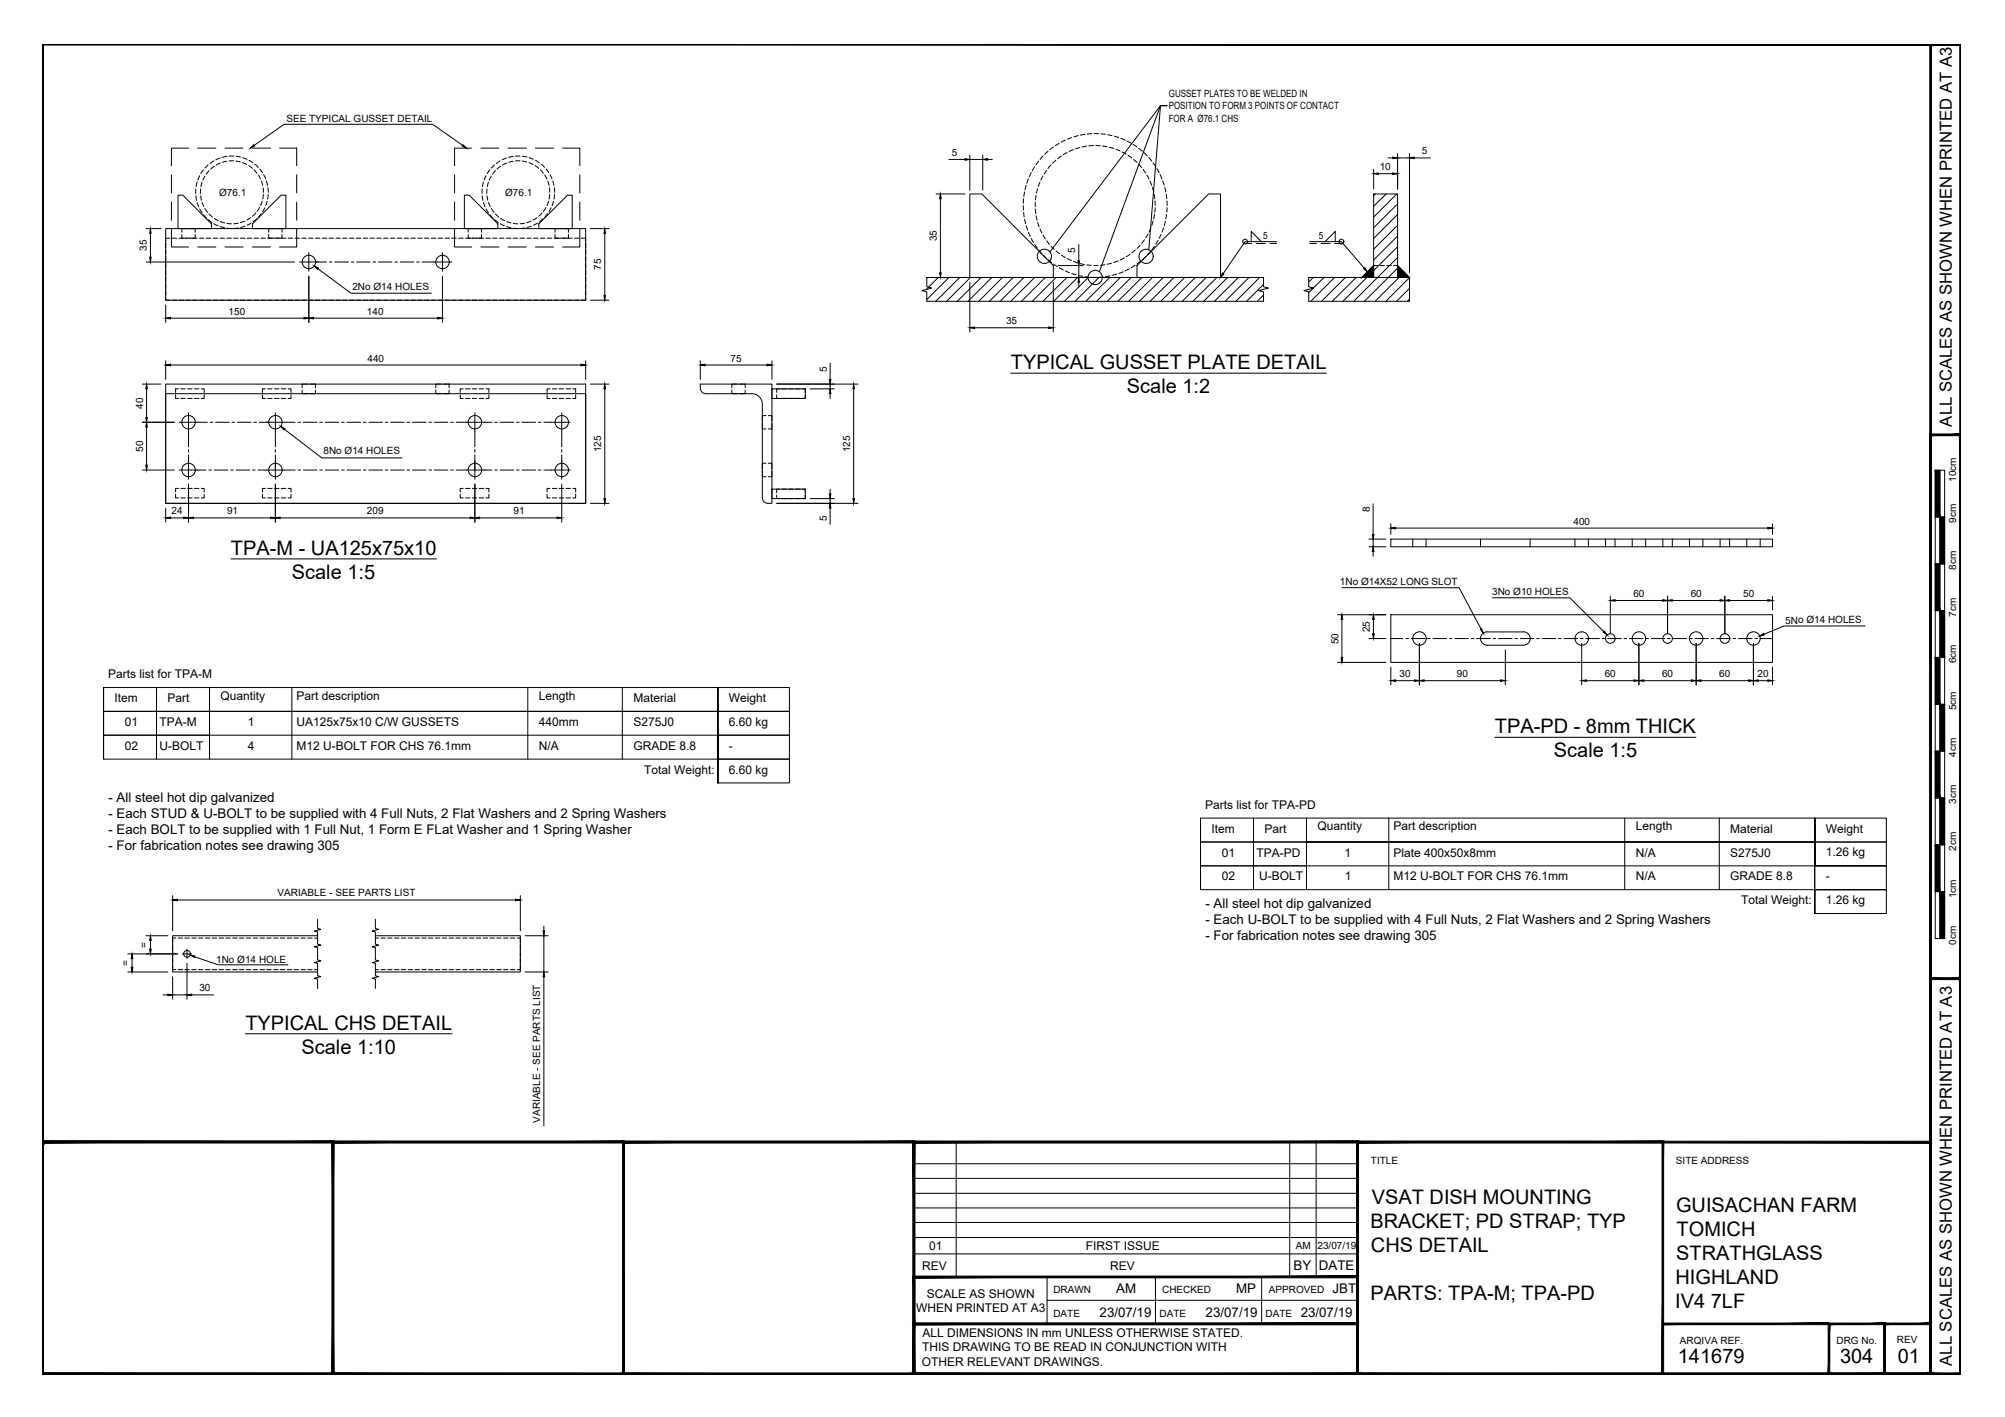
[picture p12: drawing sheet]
<svg xmlns="http://www.w3.org/2000/svg" width="420mm" height="297mm" viewBox="0 0 420 297" stroke-linecap="round" stroke-linejoin="round" font-family="sans-serif">
<!-- layer: PROPOSED OTHER USER 1 -->
<g fill="none" stroke="#000" stroke-width=".21">
<path d="M34.7 47.9h88v15h-88zM37.3 40.9h1l6 6v1h-7zM58.9 40.9h1v7h-7v-1zM97.3 40.9h1l6 6v1h-7zM118.9 40.9h1v7h-7v-1zM194.2 58.2h70.6M203.2 40.7h2.5l15 15v2.5h-17.5zM253.3 40.7h2.5v17.5h-17.5v-2.5zM274.2 58.2h21.2v5h-21.2M287.9 40.7h5v17.5h-5zM194.2 63.2h70.6M34.7 80.5h88v25h-88z"/>
<path d="M34.7 82.5h88v23h-88zM146.8 81.4v-.9h15v25h-.9M146.8 81.4a1.09 1.09 0 0 0 1.1 1.1h9.7M157.6 82.5a2.19 2.19 0 0 1 2.2 2.2v19.7M161.8 81.5h6.9v2h-6.9zM159.8 104.4a1.09 1.09 0 0 0 1.1 1.1M161.8 102.5h6.9v2h-6.9zM291.5 113h79.9v1.6h-79.9zM291.5 128.9h79.9v10h-79.9zM310.5 133l.7-.5h.4l7.7-.1a1.41 1.41 0 0 1 1.4 1.4 1.41 1.41 0 0 1-1.4 1.5h-7.6a1.41 1.41 0 0 1-1.3-.8 1.41 1.41 0 0 1 .1-1.5zM66.6 196.2h-30.4v7.6h30.4M78.7 196.2h30.3v7.6h-30.3"/>
<circle cx="64.7" cy="54.9" r="1.41"/>
<circle cx="92.7" cy="54.9" r="1.41"/>
<circle cx="39.5" cy="88.5" r="1.41"/>
<circle cx="39.5" cy="98.5" r="1.41"/>
<circle cx="57.7" cy="98.5" r="1.41"/>
<circle cx="57.7" cy="88.5" r="1.41"/>
<circle cx="99.5" cy="98.5" r="1.41"/>
<circle cx="99.5" cy="88.5" r="1.41"/>
<circle cx="117.7" cy="98.5" r="1.41"/>
<circle cx="117.7" cy="88.5" r="1.41"/>
<circle cx="297.5" cy="133.8" r="1.41"/>
<circle cx="331.5" cy="133.8" r="1.41"/>
<circle cx="337.5" cy="133.8" r="1.01"/>
<circle cx="343.4" cy="133.8" r="1.41"/>
<circle cx="349.5" cy="133.8" r="1.01"/>
<circle cx="355.4" cy="133.8" r="1.41"/>
<circle cx="361.5" cy="133.8" r="1.01"/>
<circle cx="367.4" cy="133.8" r="1.41"/>
<circle cx="39.2" cy="200" r=".71"/>
</g>
<!-- layer: TEXT AND DIMENSIONS -->
<g fill="none" stroke="#000" stroke-width=".21">
<path d="M198.8 33.4h3.4M203.2 32.5v7.4M203.2 33.4h2.7M205.9 32.5v7.4M207 33.4h.9M244.5 22.1h-1.3l-12.8 34.9M287.9 35.5v4.1M288.9 36.4h3M290.9 33.1h1M292.9 32.2v7.4M292.9 33.1h2.5M295.4 32.2v25"/>
<path d="M296.4 33.1h3.3M30.6 47.9h3.1M30.6 54.9h31.2M31.5 48.9v5M62.7 54.9h4M64.7 53v3.9M66.6 56.3l7 5.2h16.8M90.7 54.9h4M92.7 53v3.9M123.7 47.9h3.9M126.7 48.9v13M194.2 58.2v1.9l1 .3-2 .5 1 .3v2"/>
<path d="M194.4 58.2l-.2 .1M196.2 40.7h6M196.2 58.2h6M196.6 58.2l-2.4 2.4M197.1 41.7v15.5M198.9 58.2l-4.7 4.6M201.1 58.2l-5 5M203.2 59.2v10.4M203.4 58.2l-5 5M205.6 58.2l-5 5M207.8 58.2l-5 5M210.1 58.2l-5 5"/>
<path d="M212.3 58.2l-5 5M214.6 58.2l-5 5M216.8 58.2l-5 5M219.1 58.2l-5 5M220.7 59.2v10.4M221.3 58.2l-5 5M221.7 58.2h5.3M221.7 55.7h5.3M223.6 58.2l-5 5M225.8 58.2l-5 5M226.1 51.3v3.4M226.1 55.7v2.5"/>
<path d="M226.1 59.2v1M228.1 58.2l-5.1 5M230.3 58.2l-5 5M232.5 58.2l-5 5M234.8 58.2l-5 5M237 58.2l-5 5M239.3 58.2l-5 5M240.7 52.4l2.5-30.3h1.3h-1.3l-23.2 30.7M241.5 58.2l-5 5M243.8 58.2l-5 5M246 58.2l-5 5M248.2 58.2l-4.9 5"/>
<path d="M250.5 58.2l-5 5M252.8 58.2l-5.1 5M255 58.2l-5 5M257.2 58.2l-5 5M259.5 58.2l-5 5M260.9 51h1.4M261.7 58.2l-5 5M262.2 50.7v-2.2l2.1 2.2M263.3 51h1.9M264 58.2l-5 5M264.8 58.2v1.9l1 .3-2 .5 1 .3v2M264.8 59.6l-3.6 3.6"/>
<path d="M266.1 51h1.4M267.5 50.7h-6.6l-4.6 6.6M274.2 58.2v1.9l1.1 .3-2.1 .5 1 .3v2M274.5 50.7h6.6l4.8 5.5M274.5 51h1.4M275.2 58.2l-1 .9M276.8 51h1.9M277.4 58.2l-3.2 3.2M277.7 50.7l2.1-2.2v2.2M279.7 58.2l-5 5M279.7 51h1.4M281.9 58.2l-5 5"/>
<path d="M284.2 58.2l-5 5M286.4 58.2l-5 5M287.9 55.7l-2.7 2.6M288.2 40.7l-.3 .3M290.5 40.7l-2.6 2.5M292.7 40.7l-4.8 4.8M292.9 54l-9.2 9.2M292.9 56.2l-7 7M292.9 58.2v-2.5l2.5 2.5M292.9 42.7l-5 5.1M292.9 45l-5 5M292.9 47.2l-5 5"/>
<path d="M292.9 49.5l-5 5M292.9 51.7l-5 5M293.2 58.2l-5 5M295.4 58.2l-5 5M34.7 75.6v3.9M35.7 76.5h86M122.7 75.6v3.9M123.7 62.9h3.9M146.8 75.6v3.9M147.8 76.5h12.9M161.8 75.6v3.9M174 76.1v3.4"/>
<path d="M204.2 68.7h15.5M211.8 78.2h66.2M264.8 61.8l-1.3 1.4M295.4 60.5l-2.7 2.7M295.4 62.7l-.5 .5M29.8 98.5h6.7M29.8 88.5h6.7M29.8 80.5h3.9M30.7 81.5v6M30.7 89.5v8M37.6 98.5h3.9M37.6 88.5h3.9"/>
<path d="M39.5 86.6v3.9M39.5 96.6v3.9M55.7 98.5h4M55.7 88.5h4M57.7 86.6v3.9M57.7 96.6v3.9M59.6 90l7.8 6h16.9M97.8 98.5h3.9M97.8 88.5h3.9M99.5 86.6v3.9M99.5 96.6v3.9M115.6 98.5h3.9"/>
<path d="M115.6 88.5h3.9M117.7 86.6v3.9M117.7 96.6v3.9M123.7 80.5h3.9M126.7 81.5v23M162.8 80.5h17M169.8 81.5h5M174 80.5v1M174 82.5v1M178.9 81.5v23M34.7 106.5v3M35.7 108.6h2.8"/>
<path d="M39.5 101.5v8M48.4 117.2h43.1M123.7 105.5h3.9M162.8 105.5h17M169.8 104.5h5M174 102.5v1M174 104.5v1M174 106.5v3.4M286.9 113h3.5M286.9 114.6h3.5M287.7 105.6v6.4M287.7 113v1.6"/>
<path d="M287.7 115.6v1M291.5 109.8v2.2M292.4 110.7h78M371.4 109.8v2.2M280.3 128.9h10.1M280.3 138.9h10.1M281.2 123.2h24.6l4.6 8.6M281.2 129.9v8M286.9 133.9h3.5M287.8 129.9v3M291.5 139.8v3.8M297.4 134.9v8.7"/>
<path d="M312.7 125.3h16.3l7.1 7.1M315.5 136.2v7.4M331.5 134.9v8.7M337.4 125v7.9M338.4 125.9h10.1M343.4 134.9v8.7M349.4 125v7.9M350.4 125.9h10.1M355.4 134.9v8.7M361.4 125v7.9M362.4 125.9h8M367.4 134.9v8.7"/>
<path d="M371.4 125v2.8M371.4 139.8v3.8M390.9 131.2h-17l-4.2 1.7M21.7 149.1h128.7h-106.5v5h-22.2zM21.7 144.1v15M21.7 154.1h22.2v5h-22.2zM32.8 144.1v15M43.9 154.1h106.5v5h15v-5h-15v5M43.9 159.1h106.5M61.2 144.1v15M110.6 144.1v15M130.4 144.1v15"/>
<path d="M150.4 144.1h-106.5v5h-22.2v-5h22.2v10M150.4 144.1v10zM150.4 144.1v5h15v-5h-15v10v-5M150.4 149.1h15v5h-15zM150.4 159.1h15v5h-15zM150.4 144.1v20M292.4 142.7h4M298.4 142.7h16M313.3 154.6h42.1M332.5 142.7h9.9M344.5 142.7h9.9M356.5 142.7h9.9"/>
<path d="M368.5 142.7h1.9M251.6 176.5h128.7h-106.5v5h-22.2zM251.6 171.5v15M262.7 171.5v15M273.8 171.5h-22.2v5h22.2v-5h106.5M291 171.5v15M340.5 171.5v15M360.3 171.5v15M380.3 171.5v10zM380.3 171.5h15v5h-15zM380.3 176.5h15v5h-15zM380.3 171.5v15"/>
<path d="M26.8 200h10.4M30.6 196.2h4.6M31.5 197.1v1.8M36.2 187.7v7.4M37.2 188.7h70.8M38.2 200h2M39.2 199v1.9M66.6 192.7v1.9l.6 .2-1.3 .4 .7 .1v2.6l.6 .2-1.3 .4 .7 .1v2.6l.6 .2-1.3 .4 .7 .2v2.5l.6 .2-1.3 .4 .7 .2v1.9M78.7 192.7v1.9l.6 .2-1.3 .4 .7 .1v2.6l.6 .2-1.3 .4 .7 .1v2.6l.6 .2-1.3 .4 .7 .2v2.5l.6 .2-1.3 .4 .7 .2v1.9M109 187.7v7.4M110 196.2h4.9M114 194.1v1"/>
<path d="M114 196.2v7.6M273.8 181.5v5M380.3 186.5h15v5h-15zM380.3 181.5h15v5h-15zM395.3 181.5h-143.7v5h143.7M26.8 203.8h8.4M27.7 201v1.8M34.2 208.6h1M36.2 204.8v4.7M36.2 208.6h3M39.2 201.9v7.6M40.2 208.6h4.5"/>
<path d="M40.8 200.6l4.9 1.6h14.7M51.4 216.7h43.3M110 203.8h4.9M114 204.8v31.2"/>
<circle cx="218.9" cy="53.7" r="1.49"/>
<circle cx="229.5" cy="58.2" r="1.49"/>
<circle cx="240.2" cy="53.7" r="1.49"/>
<circle cx="260.9" cy="50.6" r=".5"/>
<circle cx="281.1" cy="50.6" r=".5"/>
</g>
<!-- layer: PROPOSED OTHER USER 1 - HIDDEN -->
<g fill="none" stroke="#000" stroke-width=".21">
<path d="M41 39.6v1M41.3 38.2l-.2 .9M41.9 36.8l-.4 .9M42 39.6v1M42.3 38.2l-.2 .9M42.6 35.6l-.5 .8M43 36.9l-.5 .9M43.6 34.6l-.7 .6M43.8 35.8l-.6 .7M44.8 33.7l-.8 .6M44.9 34.9l-.7 .6M46.1 33.1l-.9 .4"/>
<path d="M46.2 34.2l-.9 .4M47.5 32.8l-.9 .2M47.5 33.8l-.9 .2M48 32.7h1M49 33.7h-1M49.4 33.8l1 .2M49.5 32.7l.9 .2M50.8 34.1l.9 .4M50.9 33l.9 .4M52.1 34.7l.8 .6M52.2 33.6l.8 .5M53.2 35.6l.7 .7"/>
<path d="M53.4 34.4l.7 .7M54.2 36.7l.4 .8M54.4 35.4l.6 .8M54.8 38l.3 .9M55.1 39.4l.1 .9M55.3 36.6l.4 .9M55.8 37.9l.3 1M56.1 39.3l.1 1M101 39.6v1M101.3 38.2l-.2 .9M101.9 36.8l-.4 .9M102.1 39.6l-.1 1"/>
<path d="M102.3 38.2l-.2 .9M102.6 35.6l-.5 .8M103 36.9l-.5 .9M103.6 34.6l-.7 .6M103.8 35.8l-.6 .7M104.8 33.7l-.8 .6M104.9 34.9l-.8 .6M106.1 33.1l-.9 .4M106.2 34.2l-.9 .4M107.5 32.8l-.9 .2M107.5 33.8l-.9 .2M108 32.7h1"/>
<path d="M109 33.7h-1M109.4 33.8l1 .2M109.5 32.7l.9 .2M110.8 34.1l.9 .4M110.9 33l.9 .4M112.1 34.7l.8 .6M112.2 33.6l.8 .5M113.2 35.6l.7 .7M113.4 34.4l.7 .7M114.1 36.7l.5 .8M114.4 35.4l.6 .8M114.8 38l.3 .9"/>
<path d="M115.2 39.4v.9M115.3 36.6l.4 .9M115.9 37.9l.2 1M116.1 39.3l.1 1M215 38.8l-.2 1M215.5 37.5l-.3 .9M216.1 36.2l-.4 .8M216.8 34.9l-.5 .9M217.4 39.5l-.2 1M217.6 33.8l-.5 .7M217.9 38.2l-.3 .9M218.6 36.9l-.5 .9"/>
<path d="M218.6 32.7l-.6 .7M219.3 35.7l-.5 .8M219.6 31.7l-.7 .6M220.2 34.6l-.6 .7M220.8 30.8l-.8 .6M221.3 33.6l-.7 .6M222 30l-.8 .5M222.4 32.7l-.8 .6M223.2 29.4l-.8 .4M223.6 32l-.8 .4M224.6 28.9l-.9 .3M224.9 31.4l-.8 .4"/>
<path d="M225.9 28.4l-.9 .3M226.3 30.9l-.9 .3M227.4 28.2l-1 .1M227.7 30.6l-.9 .2M228.8 28l-1 .1M229.1 30.5l-.9 .1M229.3 28h.9M229.6 30.5l1 .1M230.7 28l.9 .2M231 30.6l1 .2M232.1 28.2l1 .2M232.5 30.9l.9 .2"/>
<path d="M233.5 28.6l.9 .2M233.8 31.3l.9 .3M234.9 29l.9 .4M235.1 31.9l.9 .4M236.2 29.6l.8 .4M236.4 32.6l.8 .5M237.4 30.3l.8 .5M237.5 33.4l.8 .7M238.6 34.4l.6 .7M238.6 31.1l.8 .6M239.5 35.5l.6 .8M239.7 32l.7 .7"/>
<path d="M240.3 36.7l.5 .8M240.7 33l.6 .8M241 38l.3 .9M241.5 39.3l.3 .9M241.6 34.1l.6 .8M242.4 35.3l.5 .9M243.1 36.6l.4 .9M243.7 37.9l.3 .9M244.1 39.3l.2 .9M34.7 50.9v1M34.7 52.4v.9M34.7 53.8v1"/>
<path d="M34.7 55.2v1M34.7 56.7v.9M34.7 58.1v.9M34.7 59.5v1M35.6 49.9h-.9v.6M36.1 49.9h.9M37.5 49.9h1M38.1 49.2v.7h1.2M39 49.9h.9M39.3 47.9h-1.2v.8M39.7 47.9h1.2v.8M40.4 49.9h.9"/>
<path d="M40.9 49.2v.7h-1.2M41 41l.2 1M41.3 42.5l.3 .9M41.8 49.9h1M41.9 43.8l.5 .8M42 41l.2 1M42.3 42.4l.4 .9M42.6 45l.7 .7M43 43.7l.5 .8M43.2 49.9h1M43.6 46.1l.8 .6M43.8 44.9l.7 .6"/>
<path d="M44.7 49.9h.9M44.8 46.9l.9 .4M44.9 45.8l.8 .5M46.1 49.9h.9M46.1 47.5l1 .3M46.2 46.4l.9 .3M47.5 49.9h1M47.5 47.8l1 .1M47.5 46.8l1 .1M48.9 49.9h1M49.9 46.8l-.9 .1M49.9 47.8l-.9 .1"/>
<path d="M50.4 49.9h.9M51.3 46.4l-.9 .3M51.3 47.4l-.9 .3M51.8 49.9h1M52.5 45.6l-.8 .5M52.6 46.8l-.8 .4M53.2 49.9h1M53.6 44.7l-.7 .6M53.8 45.9l-.8 .6M54.4 43.5l-.5 .8M54.7 49.9h.9M54.7 44.8l-.6 .8"/>
<path d="M54.9 42.2l-.3 .9M55.2 40.8l-.1 .9M55.5 43.6l-.5 .8M56 42.2l-.3 .9M56.1 49.9h1M56.2 40.8l-.1 .9M56.3 49.2v.7h1.2M57.5 47.9h-1.2v.8M57.5 49.9h1M57.9 47.9h1.2v.8M59 49.9h.9M59.1 49.2v.7h-1.2"/>
<path d="M60.4 49.9h.9M61.8 49.9h1M63.2 49.9h1M64.7 49.9h.9M66.1 49.9h.9M66.1 54.9h2.3M67.5 49.9h1M68.9 49.9h1M69 54.9h.6M70.2 54.9h2.8M70.4 49.9h.9M71.8 49.9h1"/>
<path d="M73.2 49.9h1M73.6 54.9h.6M74.7 49.9h.9M74.7 54.9h2.9M76.1 49.9h1M77.5 49.9h1M78.2 54.9h.5M79 49.9h.9M79.3 54.9h2.9M80.4 49.9h.9M81.8 49.9h1M82.7 54.9h.6"/>
<path d="M83.2 49.9h1M83.9 54.9h2.8M84.7 49.9h.9M86.1 49.9h.9M87.3 54.9h.6M87.5 49.9h1M88.4 54.9h2.3M88.9 49.9h1M90.4 49.9h.9M91.8 49.9h1M93.2 49.9h1M94.7 49.9h.9"/>
<path d="M96.1 49.9h1M97.5 49.9h1M98.1 49.2v.7h1.2M99 49.9h.9M99.3 47.9h-1.2v.8M99.7 47.9h1.2v.8M100.4 49.9h.9M100.9 49.2v.7h-1.2M101 41l.2 1M101.3 42.5l.3 .9M101.8 49.9h1M101.9 43.8l.5 .8"/>
<path d="M102.1 41l.1 1M102.3 42.4l.4 .9M102.6 45l.7 .7M103 43.7l.5 .8M103.2 49.9h1M103.6 46.1l.8 .6M103.8 44.9l.7 .6M104.7 49.9h.9M104.8 46.9l.9 .4M104.9 45.8l.9 .5M106.1 49.9h.9M106.1 47.5l1 .3"/>
<path d="M106.2 46.4l.9 .3M107.5 49.9h1M107.6 47.8l.9 .1M107.6 46.8l.9 .1M109 49.9h.9M109.9 46.8l-.9 .1M109.9 47.8l-.9 .1M110.4 49.9h.9M111.3 46.4l-.9 .3M111.3 47.4l-.9 .3M111.8 49.9h1M112.5 45.6l-.8 .5"/>
<path d="M112.6 46.8l-.8 .4M113.2 49.9h1M113.6 44.7l-.7 .6M113.8 45.9l-.8 .6M114.4 43.5l-.5 .8M114.7 49.9h.9M114.8 44.8l-.7 .8M114.9 42.2l-.3 .9M115.2 40.8l-.1 .9M115.5 43.6l-.5 .8M116 42.2l-.3 .9M116.1 49.9h1"/>
<path d="M116.2 40.8l-.1 .9M116.3 49.2v.7h1.2M117.5 47.9h-1.2v.8M117.5 49.9h1M117.9 47.9h1.2v.8M119 49.9h.9M119.1 49.2v.7h-1.2M120.4 49.9h1M121.8 49.9h.9v.6M122.7 50.9v1M122.7 52.4v.9M122.7 53.8v1"/>
<path d="M122.7 55.2v1M122.7 56.7v.9M122.7 58.1v.9M122.7 59.5v1M214.4 43.1l.1 .9M214.5 41.7l-.1 .9M214.5 44.5l.1 1M214.7 40.2l-.1 1M214.7 46l.2 .9M215 47.3l.4 .9M215.5 48.7l.4 .9M216.1 50l.5 .8"/>
<path d="M216.8 51.2l.6 .8M216.9 42.4v.9M216.9 43.8l.2 1M217.1 41l-.1 .9M217.1 45.2l.2 1M217.4 46.6l.3 .9M217.7 52.4l.6 .7M217.9 48l.4 .9M218.6 49.3l.5 .8M218.6 53.5l.7 .7M219.3 50.5l.6 .7M219.7 54.5l.7 .6"/>
<path d="M220.2 51.6l.7 .7M220.8 55.4l.8 .5M221.3 52.6l.7 .6M222 56.2l.8 .4M222.4 53.5l.8 .5M223.3 56.8l.8 .4M223.7 54.2l.8 .4M224.6 57.3l.9 .3M225 54.8l.9 .3M226 57.7l.9 .2M226.3 55.2l1 .3M227.4 58l.9 .1"/>
<path d="M227.7 55.5l1 .1M228.8 58.1h1M229.2 55.6h.9M231.2 58.1h-1M231.5 55.5l-.9 .1M232.6 57.8l-.9 .2M232.9 55.2l-.9 .2M234 57.5l-.9 .2M234.3 54.7l-.9 .3M235.3 57l-.9 .3M235.6 54.1l-.9 .4M236.6 56.4l-.8 .4"/>
<path d="M236.8 53.3l-.8 .5M237.9 55.6l-.8 .5M237.9 52.4l-.7 .6M238.9 51.4l-.6 .7M239 54.8l-.7 .6M239.8 50.2l-.5 .8M240.1 53.8l-.7 .7M240.6 49l-.5 .9M241.1 52.7l-.7 .8M241.2 47.7l-.4 .9M241.6 46.4l-.3 .9M241.8 40.7l.2 1"/>
<path d="M241.9 51.6l-.5 .8M241.9 45l-.1 .9M242 42.1l.1 1M242.1 43.5l-.1 1M242.7 50.4l-.5 .8M243.3 49.1l-.4 .9M243.8 47.8l-.3 .9M244.2 46.4l-.2 .9M244.4 40.7l.1 1M244.5 45l-.2 .9M244.5 42.1l.1 1M244.6 43.5l-.1 1"/>
<path d="M287.9 55.7h.8M289.2 55.7h.9M290.6 55.7h1M292 55.7h.9M34.7 62.4v.5h.9M34.7 60.9v1M36.1 62.9h.9M37.5 62.9h1M39 62.9h.9M40.4 62.9h.9M41.8 62.9h1M43.2 62.9h1"/>
<path d="M44.7 62.9h.9M46.1 62.9h.9M47.5 62.9h1M48.9 62.9h1M50.4 62.9h.9M51.8 62.9h1M53.2 62.9h1M54.7 62.9h.9M56.1 62.9h1M57.5 62.9h1M59 62.9h.9M60.4 62.9h.9"/>
<path d="M61.8 62.9h1M63.2 62.9h1M64.7 62.9h.9M66.1 62.9h.9M67.5 62.9h1M68.9 62.9h1M70.4 62.9h.9M71.8 62.9h1M73.2 62.9h1M74.7 62.9h.9M76.1 62.9h1M77.5 62.9h1"/>
<path d="M79 62.9h.9M80.4 62.9h.9M81.8 62.9h1M83.2 62.9h1M84.7 62.9h.9M86.1 62.9h.9M87.5 62.9h1M88.9 62.9h1M90.4 62.9h.9M91.8 62.9h1M93.2 62.9h1M94.7 62.9h.9"/>
<path d="M96.1 62.9h1M97.5 62.9h1M99 62.9h.9M100.4 62.9h.9M101.8 62.9h1M103.2 62.9h1M104.7 62.9h.9M106.1 62.9h.9M107.5 62.9h1M109 62.9h.9M110.4 62.9h.9M111.8 62.9h1"/>
<path d="M113.2 62.9h1M114.7 62.9h.9M116.1 62.9h1M117.5 62.9h1M119 62.9h.9M120.4 62.9h1M122.7 62.4v.5h-.9M122.7 60.9v1M36.8 82.8v.7h.6M37.4 81.5h-.6v.8M37.9 83.5h.9M37.9 81.5h.9"/>
<path d="M39.3 83.5h1M39.3 81.5h1M39.5 90.5v3.2M39.5 94.2v.6M39.5 95.4v3.2M40.7 83.5h1M40.7 81.5h1M41.5 98.5h1.7M41.5 88.5h2M42.2 81.5h.6v.8M42.8 82.8v.7h-.6M43.8 98.5h.5"/>
<path d="M44 88.5h.6M44.9 98.5h2.9M45.2 88.5h2.8M48.3 98.5h.6M48.6 88.5h.6M49.5 98.5h2.8M49.7 88.5h2.9M52.9 98.5h.6M53.2 88.5h.5M54 98.5h1.7M54.3 88.5h2M55 82.8v.7h.6"/>
<path d="M55.6 81.5h-.6v.8M56.1 83.5h.9M56.1 81.5h.9M57.5 83.5h1M57.5 81.5h1M57.7 90.5v3.2M57.7 94.2v.6M57.7 95.4v3.2M58.9 83.5h1M58.9 81.5h1M59.7 98.5h2.2M59.7 88.5h2.2"/>
<path d="M60.4 81.5h.6v.8M61 82.8v.7h-.6M62.4 98.5h.6M62.4 88.5h.6M63.3 81.8v.7h1.2M63.6 98.5h2.8M63.6 88.5h2.8M64.5 80.5h-1.2v.8M64.9 80.5h1.2v.8M66.1 81.8v.7h-1.2M67 98.5h.6M67 88.5h.6"/>
<path d="M68.1 98.5h2.9M68.1 88.5h2.9M71.6 98.5h.5M71.6 88.5h.5M72.7 98.5h2.9M72.7 88.5h2.9M76.1 98.5h.6M76.1 88.5h.6M77.3 98.5h2.8M77.3 88.5h2.8M80.7 98.5h.6M80.7 88.5h.6"/>
<path d="M81.9 98.5h2.8M81.9 88.5h2.8M85.3 98.5h.6M85.3 88.5h.6M86.4 98.5h2.9M86.4 88.5h2.9M89.9 98.5h.5M89.9 88.5h.5M91 98.5h2.9M91 88.5h2.9M91.3 81.8v.7h1.2M92.5 80.5h-1.2v.8"/>
<path d="M92.9 80.5h1.2v.8M94.1 81.8v.7h-1.2M94.4 98.5h.6M94.4 88.5h.6M95.6 98.5h2.2M95.6 88.5h2.2M96.4 82.8v.7h.7M97.1 81.5h-.7v.8M97.5 83.5h1M97.5 81.5h1M99 83.5h.9M99 81.5h.9"/>
<path d="M99.5 90.5v3.2M99.5 94.2v.6M99.5 95.4v3.2M100.4 83.5h1M100.4 81.5h1M101.5 98.5h1.6M101.5 88.5h1.6M101.8 81.5h.7v.8M102.5 82.8v.7h-.7M103.7 98.5h.5M103.7 88.5h.5M104.8 98.5h2.9"/>
<path d="M104.8 88.5h2.9M108.2 98.5h.6M108.2 88.5h.6M109.4 98.5h2.8M109.4 88.5h2.8M112.8 98.5h.6M112.8 88.5h.6M113.9 98.5h1.7M113.9 88.5h1.7M114.6 82.8v.7h.7M115.3 81.5h-.7v.8M115.7 83.5h1"/>
<path d="M115.7 81.5h1M117.2 83.5h.9M117.2 81.5h.9M117.7 90.5v3.2M117.7 94.2v.6M117.7 95.4v3.2M118.6 83.5h1M118.6 81.5h1M120 81.5h.6v.8M120.6 82.8v.7h-.6M153.4 81.8v.7h1.1M154.5 80.5h-1.1v.8"/>
<path d="M155 80.5h1.2v.8M156.2 81.8v.7h-1.2M159.8 88.8v1.1h.7M159.8 98.8v1.1h.7M160.5 87.1h-.7v1.2M160.5 97.1h-.7v1.2M161 87.1h.8v1.2M161 97.1h.8v1.2M161.8 88.8v1.1h-.8M161.8 98.8v1.1h-.8M162.8 82.8v.7h.6M163.4 81.5h-.6v.8"/>
<path d="M163.9 83.5h.9M163.9 81.5h.9M165.3 83.5h.9M165.3 81.5h.9M166.7 83.5h1M166.7 81.5h1M168.1 81.5h.6v.8M168.7 82.8v.7h-.6M36.8 103.6v.8h.6M37.4 102.4h-.6v.7M37.9 104.4h.9M37.9 102.4h.9"/>
<path d="M39.3 104.4h1M39.3 102.4h1M40.7 104.4h1M40.7 102.4h1M42.2 102.4h.6v.7M42.8 103.6v.8h-.6M55 103.6v.8h.6M55.6 102.4h-.6v.7M56.1 104.4h.9M56.1 102.4h.9M57.5 104.4h1M57.5 102.4h1"/>
<path d="M58.9 104.4h1M58.9 102.4h1M60.4 102.4h.6v.7M61 103.6v.8h-.6M96.4 103.6v.8h.7M97.1 102.4h-.7v.7M97.5 104.4h1M97.5 102.4h1M99 104.4h.9M99 102.4h.9M100.4 104.4h1M100.4 102.4h1"/>
<path d="M101.8 102.4h.7v.7M102.5 103.6v.8h-.7M114.6 103.6v.8h.7M115.3 102.4h-.7v.7M115.7 104.4h1M115.7 102.4h1M117.2 104.4h.9M117.2 102.4h.9M118.6 104.4h1M118.6 102.4h1M120 102.4h.6v.7M120.6 103.6v.8h-.6"/>
<path d="M162.8 103.8v.7h.6M163.4 102.5h-.6v.8M163.9 104.5h.9M163.9 102.5h.9M165.3 104.5h.9M165.3 102.5h.9M166.7 104.5h1M166.7 102.5h1M168.1 102.5h.6v.8M168.7 103.8v.7h-.6M296 113v1.6M298.8 113v1.6"/>
<path d="M310.2 113v1.6M320.6 113v1.6M330 113v1.6M332.9 113v1.6M336.5 113v1.6M338.4 113v1.6M342 113v1.6M344.9 113v1.6M348.5 113v1.6M350.4 113v1.6M354 113v1.6M356.9 113v1.6"/>
<path d="M360.5 113v1.6M362.4 113v1.6M366 113v1.6M368.9 113v1.6M291.5 133.9h2.5M294.6 133.9h.6M295.7 133.9h2.9M299.2 133.9h.5M300.3 133.9h2.9M303.7 133.9h.6M304.9 133.9h2.8M308.3 133.9h.6"/>
<path d="M309.4 133.9h2.9M312.9 133.9h.5M314 133.9h2.9M317.4 133.9h.6M318.6 133.9h2.8M322 133.9h.6M323.2 133.9h2.8M326.6 133.9h.6M327.7 133.9h2.9M331.2 133.9h.5M332.3 133.9h2.9M335.7 133.9h.6"/>
<path d="M336.9 133.9h2.8M340.3 133.9h.6M341.4 133.9h2.9M344.9 133.9h.5M346 133.9h2.9M349.4 133.9h.6M350.6 133.9h2.8M354 133.9h.6M355.2 133.9h2.8M358.6 133.9h.6M359.7 133.9h2.9M363.2 133.9h.5"/>
<path d="M364.3 133.9h2.9M367.7 133.9h.6M368.9 133.9h2.5M36.2 198.1v.9M36.2 199.5v.9M36.8 196.6h-.6v1M37.3 196.6h1M38.7 196.6h1M40.2 196.6h.9M41.6 196.6h1M43 196.6h1M44.5 196.6h.9"/>
<path d="M45.9 196.6h.9M47.3 196.6h1M48.8 196.6h.9M50.2 196.6h.9M51.6 196.6h1M53 196.6h1M54.5 196.6h.9M55.9 196.6h.9M57.3 196.6h1M58.7 196.6h1M60.2 196.6h.9M61.6 196.6h1"/>
<path d="M63 196.6h1M64.5 196.6h.9M65.9 196.6h.7M78.7 196.6h.6M79.8 196.6h1M81.2 196.6h1M82.7 196.6h.9M84.1 196.6h.9M85.5 196.6h1M86.9 196.6h1M88.4 196.6h.9M89.8 196.6h.9"/>
<path d="M91.2 196.6h1M92.7 196.6h.9M94.1 196.6h.9M95.5 196.6h1M97 196.6h.9M98.4 196.6h.9M99.8 196.6h1M101.2 196.6h1M102.7 196.6h.9M104.1 196.6h.9M105.5 196.6h1M106.9 196.6h1"/>
<path d="M108.4 196.6h.6v1M109 198.1v.9M109 199.5v.9M36.2 202.3v1h.6M36.2 200.9v1M37.3 203.3h1M38.7 203.3h1M40.2 203.3h.9M41.6 203.3h1M43 203.3h1M44.5 203.3h.9M45.9 203.3h.9"/>
<path d="M47.3 203.3h1M48.8 203.3h.9M50.2 203.3h.9M51.6 203.3h1M53 203.3h1M54.5 203.3h.9M55.9 203.3h.9M57.3 203.3h1M58.7 203.3h1M60.2 203.3h.9M61.6 203.3h1M63 203.3h1"/>
<path d="M64.5 203.3h.9M65.9 203.3h.7M78.7 203.3h.6M79.8 203.3h1M81.2 203.3h1M82.7 203.3h.9M84.1 203.3h.9M85.5 203.3h1M86.9 203.3h1M88.4 203.3h.9M89.8 203.3h.9M91.2 203.3h1"/>
<path d="M92.7 203.3h.9M94.1 203.3h.9M95.5 203.3h1M97 203.3h.9M98.4 203.3h.9M99.8 203.3h1M101.2 203.3h1M102.7 203.3h.9M104.1 203.3h.9M105.5 203.3h1M106.9 203.3h1M109 202.3v1h-.6"/>
<path d="M109 200.9v1"/>
</g>
<!-- layer: TEXT AND DIMENSIONS -->
<g fill="#000" stroke="#000" stroke-width=".21">
<path d="M202.2 33.3l1 .1-1 .2zM205.9 33.4l1.1-.1v.3zM287.9 36.4l1-.1v.3zM291.9 32.9l1 .2-1 .2zM291.9 36.3l1 .1-1 .2zM295.4 33.1l1-.2v.4zM31.5 47.9l.2 1h-.3zM31.4 53.9h.3l-.2 1zM65.8 55.8l.9 .4-.1 .3zM126.7 47.9l.2 1h-.3zM197.1 40.7l.1 1h-.3zM196.9 57.2h.3l-.1 1z"/>
<path d="M226.1 58.2l.1 1h-.3zM225.9 54.7h.3l-.1 1zM256.2 57.2l.3 .2-.7 .8zM285.8 56.3l.2-.2 .5 .9zM287.9 55.7v2.5h-2.5zM292.9 55.7l2.5 2.5h-2.5zM34.7 76.5l1-.2v.4zM121.7 76.3l1 .2-1 .2zM126.6 61.9h.3l-.2 1zM146.8 76.5l1-.2v.4zM160.7 76.3l1.1 .2-1.1 .2zM173.8 79.5h.3l-.1 1z"/>
<path d="M203.2 68.7l1-.2v.4zM219.7 68.5l1 .2-1 .2zM30.7 80.5l.2 1h-.3zM30.6 87.5h.3l-.2 1zM30.7 88.5l.2 1h-.3zM30.6 97.5h.3l-.2 1zM58.8 89.4l.9 .5-.2 .2zM126.7 80.5l.2 1h-.3zM174 81.5l.1 1h-.3zM178.9 80.5l.2 1h-.4zM34.7 108.6l1-.2v.3zM38.5 108.4l1 .2-1 .1z"/>
<path d="M126.6 104.5h.3l-.2 1zM173.8 103.5h.3l-.1 1zM174 105.5l.1 1h-.3zM178.7 104.5h.4l-.2 1zM287.7 114.6l.2 1h-.3zM287.6 112h.3l-.2 1zM291.5 110.7l.9-.2v.4zM370.4 110.5l1 .2-1 .2zM281.2 128.9l.2 1h-.4zM281 137.9h.4l-.2 1zM287.8 128.9l.2 1h-.4zM287.6 132.9h.4l-.2 1z"/>
<path d="M310.2 131.9l.3-.1 .3 .9zM336.2 132.3l.6 .8-.9-.6zM337.4 125.9l1-.2v.3zM348.5 125.7l.9 .2-.9 .1zM349.4 125.9l1-.2v.3zM360.5 125.7l.9 .2-.9 .1zM361.4 125.9l1-.2v.3zM368.8 133.3l.8-.5 .1 .3zM370.4 125.7l1 .2-1 .1zM291.5 142.7l.9-.2v.3zM296.4 142.5l1 .2-1 .1zM297.4 142.7l1-.2v.3z"/>
<path d="M314.4 142.5l1.1 .2-1.1 .1zM331.5 142.7l1-.2v.3zM342.4 142.5l1 .2-1 .1zM343.4 142.7l1.1-.2v.3zM354.4 142.5l1 .2-1 .1zM355.4 142.7l1.1-.2v.3zM366.4 142.5l1 .2-1 .1zM367.4 142.7l1.1-.2v.3zM370.4 142.5l1 .2-1 .1zM31.4 198.9h.3l-.2 1.1zM31.5 196.2l.2 .9h-.3zM36.2 188.7l1-.2v.3z"/>
<path d="M108 188.5l1 .2-1 .1zM113.8 195.1h.3l-.1 1.1zM27.7 200l.1 1h-.3zM27.5 202.8h.3l-.1 1zM35.2 208.4l1 .2-1 .1zM39.2 208.6l1-.2v.3zM39.8 200.2l1 .2-.1 .3zM114 203.8l.1 1h-.3z"/>
</g>
<!-- layer: 03 - TEXT AND DIMENSIONS -->
<path d="M53.2 30.3l.2 .3-.9 .5zM97 30.3l.7 .8-.9-.5zM34.7 66.7l1-.2v.4zM63.7 66.5l1 .2-1 .2zM64.7 66.7l1-.2v.4zM91.7 66.5l1 .2-1 .2zM39.5 108.6l1-.2v.3zM56.7 108.4l1 .2-1 .1zM57.7 108.6l1-.2v.3zM98.5 108.4l1 .2-1 .1zM99.5 108.6l1-.2v.3zM116.7 108.4l1 .2-1 .1z" fill="#000" stroke="#000" stroke-width=".21"/>
<g fill="none" stroke="#000" stroke-width=".21">
<path d="M53.3 30.5l6.2-4.4h31.2l6.2 4.4M64.7 57.9v9.7M92.7 57.9v9.7M34.7 63.9v3.7M35.7 66.7h28M65.7 66.7h26M39.5 101.5v8M40.5 108.6h16.2M57.7 101.5v8M58.7 108.6h39.8M99.5 101.5v8M100.5 108.6h16.2"/>
<path d="M117.7 101.5v8"/>
</g>
<!-- layer: 02 - HIDDEN LINES -->
<g fill="none" stroke="#000" stroke-width=".21">
<path d="M35.9 36.6v3.8M39.5 31.1h-3.6v3.6M41.4 31.1h3.8M47.1 31.1h3.9M52.9 31.1h3.8M58.6 31.1h3.6v3.6M62.2 36.6v3.8M95.3 36.6v3.8M98.9 31.1h-3.6v3.6M100.8 31.1h3.8M106.5 31.1h3.8M112.2 31.1h3.8"/>
<path d="M117.9 31.1h3.6v3.6M121.5 36.6v3.8M35.9 48.1v3.7h3.6M35.9 42.4v3.8M41.4 51.8h3.8M47.1 51.8h3.9M52.9 51.8h3.8M62.2 48.1v3.7h-3.6M62.2 42.4v3.8M95.3 48.1v3.7h3.6M95.3 42.4v3.8M100.8 51.8h3.8"/>
<path d="M106.5 51.8h3.8M112.2 51.8h3.8M121.5 48.1v3.7h-3.6M121.5 42.4v3.8"/>
</g>
<!-- layer: 0 -->
<g fill="none" stroke="#000" stroke-width=".21">
<path d="M405.5 98.6h2v98.1h-2zM406.5 98.6v98.1M405.5 118.2h2M405.5 108.4h2M405.5 137.8h2M405.5 128h2M405.5 157.5h2M405.5 147.7h2M405.5 177.1h2M405.5 167.3h2M405.5 186.9h2M200.4 239.4v28.3"/>
<path d="M270.3 239.4v28.3M275.8 239.4v28.3M191.5 250.1h93M191.5 247h93M191.5 243.9h93M191.5 256.3h93M191.5 253.2h93M191.5 259.4h93M191.5 262.8h93M219.4 267.7v9.8M219.4 272.6h65.1M242.1 267.7v9.8"/>
<path d="M264.4 267.7v9.8"/>
</g>
<g fill="#000" stroke="#000" stroke-width=".21">
<path d="M8.9 9.3l.2 .1h401.6zM8.9 9.3h402l-.2 .1z"/>
<path d="M404.4 9.3l.3 .1zM404.4 9.3l.3 .1-.3 278.6zM404.7 9.4l-.3 278.6 .3-.1zM404.4 288l.3-.1z"/>
<path d="M404.6 9.3l.1 .1h6zM404.6 9.3h6.3l-.2 .1z"/>
<path d="M410.7 9.4v278.5l.2-278.6zM410.9 9.3v278.7l-.2-.1z"/>
<path d="M410.7 9.4v278.5l.2-278.6zM410.9 9.3v278.7l-.2-.1z"/>
<path d="M404.4 91l.3 .3 6.2-.3zM404.7 91.3l6.2-.3-.2 .3zM410.9 91l-.2 .3z"/>
<path d="M404.4 91l.3 114v-113.7zM404.4 91l.3 114-.3 .3z"/>
<path d="M405.5 98.6l1 9.8v-9.8zM405.5 98.6l1 9.8h-1z"/>
<path d="M410.9 91.1l-.2 .2 .2 113.9zM410.7 91.3l.2 113.9-.2-.2zM410.7 205l.2 .3zM404.7 205h6l.2 .3zM404.7 205l-.3 .3h6.5z"/>
<path d="M405.5 118.2l1 9.8v-9.8zM405.5 118.2l1 9.8h-1z"/>
<path d="M406.5 108.4l1 9.8v-9.8zM406.5 108.4l1 9.8h-1z"/>
<path d="M405.5 137.8l1 9.8v-9.8zM405.5 137.8l1 9.8h-1z"/>
<path d="M406.5 128l1 9.8v-9.8zM406.5 128l1 9.8h-1z"/>
<path d="M405.5 157.5l1 9.8v-9.8zM405.5 157.5l1 9.8h-1z"/>
<path d="M406.5 147.6l1 9.9v-9.9zM406.5 147.6l1 9.9h-1z"/>
<path d="M405.5 177.1l1 9.8v-9.8zM405.5 177.1l1 9.8h-1z"/>
<path d="M406.5 167.3l1 9.8v-9.8zM406.5 167.3l1 9.8h-1z"/>
<path d="M406.5 186.9l1 9.8v-9.8zM406.5 186.9l1 9.8h-1z"/>
<path d="M404.4 205l.3 .3 6.2-.3zM404.7 205.3l6.2-.3-.2 .3zM410.9 205l-.2 .3z"/>
<path d="M410.9 205.1l-.2 .2 .2 82.7zM410.7 205.3l.2 82.7-.2-.1zM410.7 287.9l.2 .1z"/>
<path d="M8.9 239.2l.2 .4zM8.9 239.2l395.5 .4h-395.3zM8.9 239.2l395.5 .4 .3-.4z"/>
<path d="M9.1 239.6h60.5l.3-.4zM8.9 239.2h61l-60.8 .4zM8.9 239.2l.2 .4z"/>
<path d="M69.9 239.6h60.6l.3-.4zM69.6 239.2h61.2l-60.9 .4zM69.6 239.2l.3 48.7v-48.3zM69.6 239.2l.3 48.7-.3 .1zM69.6 288l.3-.1z"/>
<path d="M130.8 239.6h60.5l.4-.4zM130.5 239.2h61.2l-60.9 .4zM130.5 239.2l.3 48.7v-48.3zM130.5 239.2l.3 48.7-.3 .1zM130.5 288l.3-.1z"/>
<path d="M191.7 239.6h92.6l.4-.4zM191.3 239.2h93.4l-93 .4zM191.3 239.2l.4 48.7v-48.3zM191.3 239.2l.4 48.7-.4 .1zM191.3 288l.4-.1z"/>
<path d="M284.7 239.6h63.6l.3-.4zM284.3 239.2h64.3l-63.9 .4zM284.3 239.2l.4 48.7v-48.3zM284.3 239.2l.4 48.7-.4 .1zM284.3 288l.4-.1z"/>
<path d="M404.7 239.2l-.3 .4 .3 48.4zM404.4 239.6l.3 48.4-.3-.1zM404.4 287.9l.3 .1z"/>
<path d="M191.3 277.3l.4 .4 93-.4zM191.7 277.7l93-.4-.4 .4zM284.7 277.3l-.4 .4 .4 10.3zM284.3 277.7l.4 10.3-.4-.1zM284.3 287.9l.4 .1z"/>
<path d="M191.3 277.7h93.4l-.4-.4zM191.3 277.7l.4-.4h92.6zM191.3 267.5v10.2l.4-.4zM191.3 267.5l.4 .4v9.4zM191.3 267.5l.4 .4 93-.4zM191.7 267.9l93-.4-.4 .4zM284.7 267.5l-.4 .4 .4 9.8zM284.3 267.9l.4 9.8-.4-.4z"/>
<path d="M383.1 277.3l.3 .4 11.7-.4zM383.4 277.7l11.7-.4-.4 .4zM394.7 277.7l.4 10.3v-10.7zM394.7 277.7l.4 10.3-.4-.1zM394.7 287.9l.4 .1z"/>
<path d="M348.5 277.7h34.8v-.4zM348.5 277.3h34.8l-34.8 .4z"/>
<path d="M394.7 277.3l.4 .4 9.6-.4zM395.1 277.7l9.6-.4-.3 .4zM404.7 277.3l-.3 .4 .3 10.3zM404.4 277.7l.3 10.3-.3-.1zM404.4 287.9l.3 .1z"/>
<path d="M9.1 9.4l-.2 278.6 .2-.1zM8.9 9.3l.2 .1-.2 278.6z"/>
<path d="M9.1 239.6l-.2 48.4 .2-.1zM8.9 239.4l.2 .2-.2 48.4z"/>
<path d="M9.1 287.9l60.7 .1-.2-.1zM9.1 287.9l60.7 .1h-60.9z"/>
<path d="M69.6 287.9l.3 .1zM69.9 239.2v48.8l-.3-.1zM69.9 239.2l-.3 .4v48.3z"/>
<path d="M69.9 287.9l60.7 .1-.1-.1zM69.9 287.9l60.7 .1h-60.8z"/>
<path d="M130.5 287.9l.3 .1zM130.8 239.2v48.8l-.3-.1zM130.8 239.2l-.3 .4v48.3z"/>
<path d="M130.8 287.9l60.7 .1-.2-.1zM130.8 287.9l60.7 .1h-60.9z"/>
<path d="M191.3 287.9l.4 .1zM191.7 239.2v48.8l-.4-.1zM191.3 239.6v48.3l.4-48.7z"/>
<path d="M191.7 287.9l92.8 .1-.2-.1zM191.7 287.9l92.8 .1h-93z"/>
<path d="M284.3 287.9l.4 .1zM284.7 239.2v48.8l-.4-.1zM284.7 239.2l-.4 .4v48.3z"/>
<path d="M191.5 288h93l-.2-.1zM191.5 288l.2-.1h92.6zM191.3 288l.4-.1zM191.7 277.7v10.2l-.4 .1zM191.3 277.3v10.7l.4-10.3z"/>
<path d="M284.7 287.9l63.8 .1-.2-.1zM284.7 287.9l63.8 .1h-64z"/>
<path d="M348.3 287.9l.3 .1zM348.6 239.2v48.8l-.3-.1zM348.6 239.2l-.3 .4v48.3z"/>
<path d="M383.3 288h11.6l-.2-.1zM383.4 287.9h11.3l-11.4 .1zM383.1 288l.3-.1zM383.4 277.7v10.2l-.3 .1zM383.1 277.3v10.7l.3-10.3z"/>
<path d="M8.9 288h395.7l-.2-.1zM8.9 288l.2-.1h395.3zM8.9 239.4v48.6l.2-.1zM8.9 239.4l.2 .2v48.3z"/>
<path d="M394.9 288h9.7l-.2-.1zM394.9 288l.2-.1h9.3zM394.7 288l.4-.1zM395.1 277.7v10.2l-.4 .1zM394.7 277.3v10.7l.4-10.3z"/>
<path d="M9.1 287.9l401.8 .1-.2-.1zM9.1 287.9l401.8 .1h-402z"/>
<path d="M404.7 287.9l6.2 .1-.2-.1zM404.7 287.9l6.2 .1h-6.3z"/>
<path d="M404.6 288h6.3l-.2-.1zM404.7 287.9h6l-6.1 .1zM404.4 288l.3-.1zM404.7 205.3v82.6l-.3 .1zM404.4 205v83l.3-82.7z"/>
</g>
<g font-size="4.2">
<text x="211.8" y="77.3">TYPICAL GUSSET PLATE DETAIL</text>
<text x="236.1" y="82.4">Scale 1:2</text>
<text x="48.4" y="116.3">TPA-M - UA125x75x10</text>
<text x="61.2" y="121.3">Scale 1:5</text>
<text x="313.3" y="153.7">TPA-PD - 8mm THICK</text>
<text x="325.6" y="158.7">Scale 1:5</text>
<text x="51.4" y="215.8">TYPICAL CHS DETAIL</text>
<text x="63.2" y="220.9">Scale 1:10</text>
<text x="287.2" y="257.5">BRACKET; PD STRAP; TYP</text>
<text x="287.5" y="252.5">VSAT DISH MOUNTING</text>
<text x="351.2" y="254">GUISACHAN FARM</text>
<text x="287.3" y="262.6">CHS DETAIL</text>
<text x="351.4" y="259.1">TOMICH</text>
<text x="351.1" y="269.2">HIGHLAND</text>
<text x="351.3" y="264.1">STRATHGLASS</text>
<text x="287.2" y="272.6">PARTS: TPA-M; TPA-PD</text>
<text x="351.1" y="274.2">IV4 7LF</text>
<text x="351.6" y="285.7">141679</text>
<text x="385.6" y="285.7">304</text>
<text x="397.7" y="285.7">01</text>
</g>
<g font-size="3.5">
<text x="409" y="89.4" transform="rotate(-90 409 89.4)">ALL SCALES AS SHOWN WHEN PRINTED AT A3</text>
<text x="409" y="286.3" transform="rotate(-90 409 286.3)">ALL SCALES AS SHOWN WHEN PRINTED AT A3</text>
</g>
<g font-size="2.8">
<text x="22.7" y="168">- All steel hot dip galvanized</text>
<text x="22.7" y="171.4">- Each STUD &amp; U-BOLT to be supplied with 4 Full Nuts, 2 Flat Washers and 2 Spring Washers</text>
<text x="22.7" y="174.8">- Each BOLT to be supplied with 1 Full Nut, 1 Form E FLat Washer and 1 Spring Washer</text>
<text x="22.7" y="178.1">- For fabrication notes see drawing 305</text>
<text x="252.6" y="190.4">- All steel hot dip galvanized</text>
<text x="252.6" y="193.8">- Each U-BOLT to be supplied with 4 Full Nuts, 2 Flat Washers and 2 Spring Washers</text>
<text x="252.6" y="197.1">- For fabrication notes see drawing 305</text>
<text x="271.1" y="266.3">BY</text>
<text x="276.4" y="266.3">DATE</text>
<text x="233.9" y="271.1">AM</text>
<text x="259" y="271.1">MP</text>
<text x="279.3" y="271.1">JBT</text>
<text x="230.4" y="276">23/07/19</text>
<text x="252.7" y="276">23/07/19</text>
<text x="272.6" y="276">23/07/19</text>
</g>
<g font-size="2.5">
<text x="22.7" y="142.2">Parts list for TPA-M</text>
<text x="24" y="147.2">Item</text>
<text x="35.1" y="147.2">Part</text>
<text x="46.2" y="146.7">Quantity</text>
<text x="62.1" y="146.7">Part description</text>
<text x="112.9" y="146.7">Length</text>
<text x="132.7" y="147.2">Material</text>
<text x="152.7" y="147.2">Weight</text>
<text x="26.1" y="152.2">01</text>
<text x="33.4" y="152.2">TPA-M</text>
<text x="51.9" y="152.2">1</text>
<text x="62.1" y="152.2">UA125x75x10 C/W GUSSETS</text>
<text x="112.9" y="152.2">440mm</text>
<text x="132.7" y="152.2">S275J0</text>
<text x="152.7" y="152.2">6.60 kg</text>
<text x="26.1" y="157.2">02</text>
<text x="33.4" y="157.2">U-BOLT</text>
<text x="51.9" y="157.2">4</text>
<text x="62.1" y="157.2">M12 U-BOLT FOR CHS 76.1mm</text>
<text x="112.9" y="157.2">N/A</text>
<text x="132.7" y="157.2">GRADE 8.8</text>
<text x="152.7" y="157.2">-</text>
<text x="135" y="162.2">Total Weight:</text>
<text x="152.7" y="162.2">6.60 kg</text>
<text x="252.5" y="169.6">Parts list for TPA-PD</text>
<text x="253.9" y="174.5">Item</text>
<text x="256" y="179.6">01</text>
<text x="263.3" y="179.6">TPA-PD</text>
<text x="265" y="174.5">Part</text>
<text x="276.1" y="174.1">Quantity</text>
<text x="281.8" y="179.6">1</text>
<text x="292" y="174.1">Part description</text>
<text x="292" y="179.6">Plate 400x50x8mm</text>
<text x="342.8" y="174">Length</text>
<text x="342.8" y="179.6">N/A</text>
<text x="362.6" y="174.5">Material</text>
<text x="362.6" y="179.6">S275J0</text>
<text x="382.6" y="174.5">Weight</text>
<text x="382.6" y="179.5">1.26 kg</text>
<text x="256" y="184.6">02</text>
<text x="263.8" y="184.6">U-BOLT</text>
<text x="281.8" y="184.6">1</text>
<text x="292" y="184.4">M12 U-BOLT FOR CHS 76.1mm</text>
<text x="342.8" y="184.6">N/A</text>
<text x="362.6" y="184.6">GRADE 8.8</text>
<text x="382.6" y="184.5">-</text>
<text x="364.9" y="189.5">Total Weight:</text>
<text x="382.6" y="189.5">1.26 kg</text>
<text x="194.7" y="262">01</text>
<text x="227.5" y="262">FIRST ISSUE</text>
<text x="193.3" y="266.2">REV</text>
<text x="232.6" y="266.2">REV</text>
<text x="192" y="275">WHEN PRINTED AT A3</text>
<text x="194.2" y="272">SCALE AS SHOWN</text>
<text x="193.3" y="280.3">ALL DIMENSIONS IN mm UNLESS OTHERWISE STATED.</text>
<text x="193.2" y="286.3">OTHER RELEVANT DRAWINGS.</text>
<text x="193.3" y="283.3">THIS DRAWING TO BE READ IN CONJUNCTION WITH</text>
</g>
<g font-size="2.1">
<text x="244.9" y="22.9">POSITION TO FORM 3 POINTS OF CONTACT</text>
<text x="244.9" y="20.4">GUSSET PLATES TO BE WELDED IN</text>
<text x="60" y="25.7">SEE TYPICAL GUSSET DETAIL</text>
<text x="244.9" y="25.5">FOR A Ø76.1 CHS</text>
<text x="199.5" y="32.7">5</text>
<text x="289.1" y="35.7">10</text>
<text x="298" y="32.4">5</text>
<text x="45.9" y="41">Ø76.1</text>
<text x="105.9" y="41">Ø76.1</text>
<text x="30.8" y="52.6" transform="rotate(-90 30.8 52.6)">35</text>
<text x="196.3" y="50.6" transform="rotate(-90 196.3 50.6)">35</text>
<text x="225.3" y="53" transform="rotate(-90 225.3 53)">5</text>
<text x="264.7" y="50.1">5</text>
<text x="276.4" y="50.1">5</text>
<text x="126" y="56.6" transform="rotate(-90 126 56.6)">75</text>
<text x="47.9" y="66">150</text>
<text x="73.8" y="60.7">2No Ø14 HOLES</text>
<text x="76.9" y="66">140</text>
<text x="210.8" y="68">35</text>
<text x="77" y="75.8">440</text>
<text x="153.1" y="75.8">75</text>
<text x="173.2" y="77.9" transform="rotate(-90 173.2 77.9)">5</text>
<text x="30" y="85.6" transform="rotate(-90 30 85.6)">40</text>
<text x="30" y="94.7" transform="rotate(-90 30 94.7)">50</text>
<text x="67.8" y="95.3">8No Ø14 HOLES</text>
<text x="126" y="94.8" transform="rotate(-90 126 94.8)">125</text>
<text x="178.2" y="94.8" transform="rotate(-90 178.2 94.8)">125</text>
<text x="409.9" y="101" transform="rotate(-90 409.9 101)">10cm</text>
<text x="36" y="107.8">24</text>
<text x="47.6" y="107.8">91</text>
<text x="76.9" y="107.8">209</text>
<text x="107.6" y="107.8">91</text>
<text x="287" y="107.4" transform="rotate(-90 287 107.4)">8</text>
<text x="173.2" y="109.3" transform="rotate(-90 173.2 109.3)">5</text>
<text x="329.7" y="110">400</text>
<text x="409.9" y="109.6" transform="rotate(-90 409.9 109.6)">9cm</text>
<text x="409.9" y="119.5" transform="rotate(-90 409.9 119.5)">8cm</text>
<text x="280.8" y="122.7">1No Ø14X52 LONG SLOT</text>
<text x="312.7" y="124.8">3No Ø10 HOLES</text>
<text x="342.3" y="125.1">60</text>
<text x="354.3" y="125.1">60</text>
<text x="365.3" y="125.1">50</text>
<text x="374.1" y="130.7">5No Ø14 HOLES</text>
<text x="409.9" y="129.3" transform="rotate(-90 409.9 129.3)">7cm</text>
<text x="280.5" y="135" transform="rotate(-90 280.5 135)">50</text>
<text x="287.1" y="132.5" transform="rotate(-90 287.1 132.5)">25</text>
<text x="293.3" y="141.9">30</text>
<text x="305.3" y="141.9">90</text>
<text x="336.3" y="141.9">60</text>
<text x="348.3" y="141.9">60</text>
<text x="360.3" y="141.9">60</text>
<text x="368.3" y="141.9">20</text>
<text x="409.9" y="139.1" transform="rotate(-90 409.9 139.1)">6cm</text>
<text x="409.9" y="148.9" transform="rotate(-90 409.9 148.9)">5cm</text>
<text x="409.9" y="158.6" transform="rotate(-90 409.9 158.6)">4cm</text>
<text x="409.9" y="168.6" transform="rotate(-90 409.9 168.6)">3cm</text>
<text x="409.9" y="178.3" transform="rotate(-90 409.9 178.3)">2cm</text>
<text x="58.2" y="187.9">VARIABLE - SEE PARTS LIST</text>
<text x="409.9" y="188.3" transform="rotate(-90 409.9 188.3)">1cm</text>
<text x="409.9" y="198" transform="rotate(-90 409.9 198)">0cm</text>
<text x="27" y="202.5" transform="rotate(-90 27 202.5)">=</text>
<text x="30.8" y="198.7" transform="rotate(-90 30.8 198.7)">=</text>
<text x="45.3" y="201.8">1No Ø14 HOLE</text>
<text x="41.8" y="207.8">30</text>
<text x="113.2" y="235.3" transform="rotate(-90 113.2 235.3)">VARIABLE - SEE PARTS LIST</text>
<text x="287.3" y="243.9">TITLE</text>
<text x="351.2" y="243.9">SITE ADDRESS</text>
<text x="271.5" y="261.9">AM</text>
<text x="276.1" y="261.9">23/07/19</text>
<text x="220.8" y="271.1">DRAWN</text>
<text x="243.5" y="271.1">CHECKED</text>
<text x="265.9" y="271.1">APPROVED</text>
<text x="220.8" y="276">DATE</text>
<text x="243" y="276">DATE</text>
<text x="265.2" y="276">DATE</text>
<text x="352.1" y="281.6">ARQIVA REF.</text>
<text x="384.8" y="281.6">DRG No.</text>
<text x="397.5" y="281.6">REV</text>
</g>
</svg>
